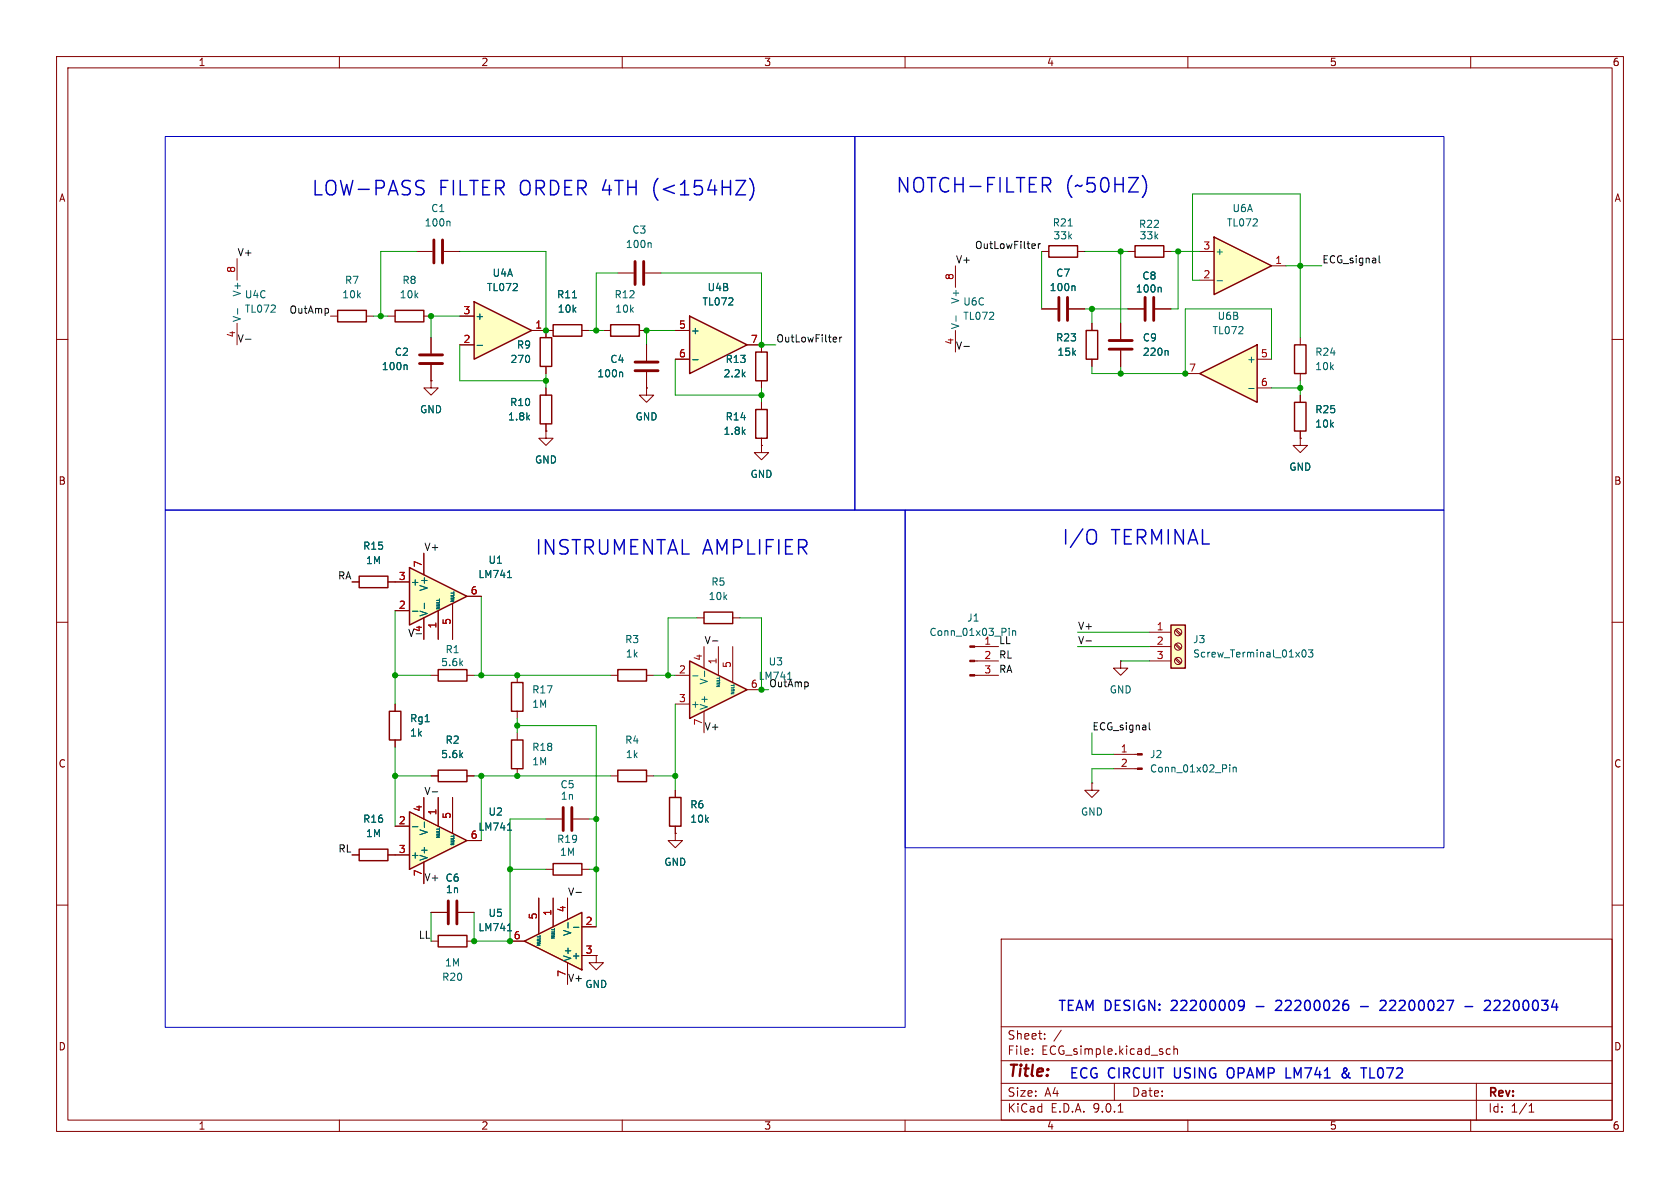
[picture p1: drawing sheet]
<svg xmlns="http://www.w3.org/2000/svg" width="297mm" height="210mm" viewBox="0 0 297 210" stroke-linecap="round" stroke-linejoin="round" font-family="sans-serif">
<g fill="none" stroke="#840000" stroke-width=".18">
<path d="M10 10h277v190h-277zM12 12h273v186h-273zM60 10v2M110 10v2M160 10v2M210 10v2M260 10v2M58.4 55.9h1.3M64.8 55.9h1.2M68.6 55.9h1.2M74.9 55.9h1.3M106.7 58.4h1.2"/>
<path d="M109.2 48.3h2.8M113 58.4h1.3M114 48.3h2.8M10 60h2M96.5 76.2v1.3h1.3l-1.3 1.2-1.3-1.2h1.3M96.5 76.2h.1M96.5 68.6v1.3M96.5 74.9v1.3M134.6 78.7v1.3h1.3l-1.3 1.3-1.3-1.3h1.3M134.6 78.7h.1M229.9 77.5v1.2h1.2l-1.2 1.3-1.3-1.3h1.3M229.9 77.5h.1"/>
<path d="M285 60h2M10 110h2M285 110h2M193 138.4v1.3h1.3l-1.3 1.3-1.2-1.3h1.2M193 138.4h.1M196.8 133.4h4.3M196.8 135.9h4.3M62.2 151.1h1.3M68.6 151.1h1.2M10 160h2M76.2 161.3h2.8M81 161.3h2.8"/>
<path d="M177 166h108v32h-108zM285 160h2M60 198v2M110 198v2M160 198v2M177 194.5h108M177 191.5h108M177 187.5h108M177 181.5h108M182.5 186.3v.1M182.5 185.5v.1M184.7 183.6v.1"/>
<path d="M184.7 182.8v.1M187.6 182.1l-1.3 2M197 191.5v3M197.7 196.6h.8M206.2 186.3l.3 .1 .4-.1M206.9 185.5l-.4-.1-.3 .1M207.5 185.5l.2-.1 .4 .1 .1 .9M207.5 184.9v1.5M210 198v2M260 198v2M261 191.5v6.5M270.3 196.6h.9"/>
<path d="M270.3 195.5l.4-.4v1.5"/>
</g>
<path d="M59.7 54.9h5.1v2h-5.1zM69.8 54.9h5.1v2h-5.1zM107.9 57.4h5.1v2h-5.1zM95.5 69.9h2v5h-2zM63.5 150.1h5.1v2h-5.1z" fill="none" stroke="#840000" stroke-width=".25"/>
<g fill="#840000" stroke="#840000" stroke-width=".18">
<path d="M201.1 133.2h.8v.3h-.8z"/>
<path d="M201.1 135.8h.8v.2h-.8z"/>
</g>
<path d="M114.9 42.9l.2 .2v.7M217.4 135.2v.1M217.4 135.6v.9M218 135.6v.9M218 135.7l.2-.1 .3 .1 .1 .8" fill="none" stroke="#006464" stroke-width=".18"/>
<path d="M112.3 46.2v4.1M113.8 46.2v4.1M79.2 159.3v4M80.8 159.3v4" fill="none" stroke="#840000" stroke-width=".51"/>
<path d="M121.9 55.9l10.2 5.1-10.2 5z" fill="#ffffc2"/>
<path d="M95.5 59.7h2v5.1h-2zM121.9 55.9l10.2 5.1-10.2 5zM77.5 165.4h5v2h-5z" fill="none" stroke="#840000" stroke-width=".25"/>
<path d="M96.5 58.4v1.3M119.4 58.4h2.5M96.5 64.8v1.2M119.4 63.5h2.5M132.1 61h2.5M76.2 166.4h1.3M82.5 166.4h1.3" fill="none" stroke="#840000" stroke-width=".18"/>
<path d="M122.4 63.6h1" fill="none" stroke="#006464" stroke-width=".18"/>
<path d="M83.8 53.3l10.2 5.1-10.2 5.1z" fill="#ffffc2"/>
<path d="M83.8 53.3l10.2 5.1-10.2 5.1zM77.5 118.4h5v2h-5zM124.5 108.2h5v2h-5zM68.8 125.7h2.1v5.1h-2.1zM77.5 136.1h5v2.1h-5zM118.4 141h2v5.1h-2z" fill="none" stroke="#840000" stroke-width=".25"/>
<g fill="none" stroke="#840000" stroke-width=".18">
<path d="M81.3 55.9h2.5M94 58.4h2.5M81.3 61h2.5M76.2 119.4h1.3M82.5 119.4h1.3M123.2 109.2h1.3M129.5 109.2h1.3M69.8 124.5v1.2M69.8 130.8v1.3M76.2 137.2h1.3M82.5 137.2h1.3M119.4 139.7v1.3"/>
<path d="M119.4 147.3v1.3h1.2l-1.2 1.3-1.3-1.3h1.3M119.4 147.3h.1M119.4 146.1v1.2M105.4 168.9v1.3h1.3l-1.3 1.3-1.3-1.3h1.3M105.4 168.9h.1"/>
</g>
<path d="M84.3 61.1h1" fill="none" stroke="#006464" stroke-width=".18"/>
<path d="M92.7 166.4l10.2-5.1v10.2z" fill="#ffffc2"/>
<path d="M92.7 166.4l10.2-5.1v10.2z" fill="none" stroke="#840000" stroke-width=".25"/>
<path d="M41.9 45.7v3.8M41.9 57.2v3.8M95.2 158.8v6.3M97.8 158.8v5M100.3 158.8v3.8M90.2 166.4h2.5M100.3 170.2v3.8M102.9 168.9h2.5M102.9 163.8h2.5" fill="none" stroke="#840000" stroke-width=".18"/>
<g fill="none" stroke="#006464" stroke-width=".18">
<path d="M42 54.6v.9M89.7 164.5h.7M95 166.8h.5l-.5 .3h.5M95 166.6h.4M95 166.3h.4M95 166h.5M95.5 165.4v.2h-.5M97.5 165.5h.5l-.5 .3h.5M97.5 165.3h.4M97.5 165h.4M97.5 164.8h.5M98 164.1v.2h-.5"/>
<path d="M100.4 163.1v1M101.4 163.9h.9"/>
</g>
<path d="M72.4 143.5l10.1 5.1-10.1 5.1z" fill="#ffffc2"/>
<path d="M97.8 57.4h5.1v2h-5.1zM192 58.4h2.1v5.1h-2.1zM72.4 143.5l10.1 5.1-10.1 5.1z" fill="none" stroke="#840000" stroke-width=".25"/>
<path d="M96.5 58.4h1.3M102.9 58.4h1.2M193 57.2v1.2M193 63.5v1.3M69.8 151.1h2.6M69.8 146.1h2.6M74.9 141v3.8M74.9 152.4v3.8M77.5 141v5.1M80 141v6.3M82.5 148.6h2.6" fill="none" stroke="#840000" stroke-width=".18"/>
<g fill="none" stroke="#006464" stroke-width=".18">
<path d="M101.2 52.6h.7M72.9 146.1h1M75 145.3v1M77.2 147.8h.5l-.5 .2h.5M77.2 147.5h.4M77.2 147.2h.4M77.2 147h.5M77.7 146.3v.3h-.5M79.7 149h.5l-.5 .3h.5M79.7 148.8h.4M79.7 148.5h.4M79.7 148.2h.5"/>
<path d="M80.2 147.6v.2h-.5M89.7 146.8h.7"/>
</g>
<path d="M207 110.5h2.5v7.6h-2.5z" fill="#ffffc2"/>
<path d="M228.9 61h2v5h-2zM63.5 101.9h5.1v2h-5.1zM109.2 118.4h5.1v2h-5.1zM207 110.5h2.5v7.6h-2.5zM90.4 120.7h2.1v5h-2.1zM109.2 136.1h5.1v2.1h-5.1z" fill="none" stroke="#840000" stroke-width=".25"/>
<g fill="none" stroke="#840000" stroke-width=".18">
<path d="M73.7 44.5h2.8M76.2 59.7v2.8M78.5 44.5h2.8M168.9 47v3.8M168.9 58.4v3.8M184.1 54.6h2.8M189 54.6h2.8M198.1 57.2v2.7M229.9 59.7v1.3M76.2 67.3v1.3h1.3l-1.3 1.3-1.3-1.3h1.3M76.2 67.3h.1M76.2 64.5v2.8"/>
<path d="M198.1 62v2.8M229.9 66v1.3M62.2 102.9h1.3M68.6 102.9h1.2M91.4 119.4v1.3M107.9 119.4h1.3M114.3 119.4h1.3M172.3 114.3h4.2M172.3 116.8h4.2M172.3 119.4h4.2M198.1 116.8v1.3h1.3l-1.3 1.3-1.3-1.3h1.3M198.1 116.8h.1"/>
<path d="M203.2 111.8h3.8M203.2 114.3h3.8M203.2 116.8h3.8M207.7 111.4l.9 .9M207.7 114l.9 .8M207.7 116.5l.9 .8M207.9 111.3l.9 .8M207.9 113.8l.9 .8M207.9 116.3l.9 .9M91.4 125.7v1.3M107.9 137.2h1.3M114.3 137.2h1.3"/>
<circle cx="208.3" cy="116.8" r=".63"/>
<circle cx="208.3" cy="114.3" r=".63"/>
<circle cx="208.3" cy="111.8" r=".63"/>
</g>
<path d="M79.4 39.1l.2 .2v.6M169 55.8v1M189.9 50.5l.1 .2v.7M71.8 64.5l.2 .2v.6M206.3 62l.2 .1v.7M178.4 111.1v.1M178.4 111.5v.8M179 111.5v.8M179 111.6l.2-.1 .3 .1 .1 .7M230.3 115l.2-.1a.68 .68 0 0 1 .4 .6 .68 .68 0 0 1-.4 .6l-.2-.1-.1-.3zM231.3 114.9h.8l-.4 .5 .3 .1v.5l-.1 .1-.6-.1" fill="none" stroke="#006464" stroke-width=".18"/>
<path d="M76.7 42.4v4.1M78.2 42.4v4.1M187.2 52.6v4M188.7 52.6v4M74.2 62.7h4M74.2 64.3h4M196.1 60.2h4.1M196.1 61.7h4.1" fill="none" stroke="#840000" stroke-width=".51"/>
<g fill="#840000" stroke="#840000" stroke-width=".18">
<path d="M171.4 114.2h.9v.2h-.9z"/>
<path d="M171.4 116.7h.9v.3h-.9z"/>
<path d="M171.4 119.3h.9v.2h-.9z"/>
</g>
<path d="M214.6 41.9l10.2 5.1-10.2 5.1z" fill="#ffffc2"/>
<path d="M200.7 43.4h5v2.1h-5zM214.6 41.9l10.2 5.1-10.2 5.1z" fill="none" stroke="#840000" stroke-width=".25"/>
<path d="M199.4 44.5h1.3M199.4 54.6h2.8M204.2 54.6h2.8M205.7 44.5h1.3M212.1 44.5h2.5M212.1 49.5h2.5M224.8 47h2.5" fill="none" stroke="#840000" stroke-width=".18"/>
<path d="M205.1 50.8l.2 .2v.6M215.2 49.6h.9" fill="none" stroke="#006464" stroke-width=".18"/>
<path d="M202.4 52.6v4M204 52.6v4" fill="none" stroke="#840000" stroke-width=".51"/>
<path d="M212.1 66l10.1-5v10.1z" fill="#ffffc2"/>
<path d="M212.1 66l10.1-5v10.1zM90.4 130.8h2.1v5.1h-2.1z" fill="none" stroke="#840000" stroke-width=".25"/>
<path d="M209.5 66h2.6M222.2 63.5h2.6M222.2 68.6h2.6M91.4 129.5v1.3M91.4 135.9v1.3" fill="none" stroke="#840000" stroke-width=".18"/>
<path d="M220.8 68.7h.9" fill="none" stroke="#006464" stroke-width=".18"/>
<path d="M121.9 116.8l10.2 5.1-10.2 5.1z" fill="#ffffc2"/>
<path d="M185.4 43.4h5.1v2.1h-5.1zM133.6 72.4h2v5.1h-2zM228.9 71.1h2v5.1h-2zM121.9 116.8l10.2 5.1-10.2 5.1zM97.8 152.7h5.1v2h-5.1z" fill="none" stroke="#840000" stroke-width=".25"/>
<g fill="none" stroke="#840000" stroke-width=".18">
<path d="M184.1 44.5h1.3M190.5 44.5h1.3M114.3 61v2.8M114.3 65.8v2.8M134.6 71.1v1.3M134.6 77.5v1.2M229.9 69.9v1.2M229.9 76.2v1.3M119.4 119.4h2.5M124.5 114.3v3.8M127 114.3v5.1M129.5 114.3v6.4"/>
<path d="M119.4 124.5h2.5M124.5 125.7v3.8M132.1 121.9h2.5M96.5 153.7h1.3M96.5 144.8h2.8M101.3 144.8h2.8M102.9 153.7h1.2"/>
</g>
<g fill="none" stroke="#006464" stroke-width=".18">
<path d="M188.8 39.9h.8M109.9 65.8l.2 .2v.6M122.4 119.5h1M124.6 118.6v1M127.2 119.7v.2h-.5M126.7 121.1h.5l-.5 .3h.5M126.7 120.8h.4M126.7 120.6h.4M126.7 120.3h.5M129.3 122.4h.5l-.5 .2h.5M129.3 122.1h.4M129.3 121.8h.4"/>
<path d="M129.3 121.6h.5M129.8 120.9v.3h-.5"/>
</g>
<path d="M112.3 64h4M112.3 65.5h4M99.6 142.7v4.1M101.1 142.7v4.1" fill="none" stroke="#840000" stroke-width=".51"/>
<path d="M72.4 100.3l10.1 5.1-10.1 5.1z" fill="#ffffc2"/>
<path d="M133.6 62.2h2v5.1h-2zM72.4 100.3l10.1 5.1-10.1 5.1z" fill="none" stroke="#840000" stroke-width=".25"/>
<g fill="none" stroke="#840000" stroke-width=".18">
<path d="M76.2 59.7v2.8M81.3 55.9h2.5M94 58.4h3.8M96.5 58.4v1.3M102.9 58.4h1.2M119.4 58.4h2.5M184.1 54.6h2.8M189 54.6h2.8M193 57.2v1.2M198.1 57.2v2.7M199.4 54.6h2.8M204.2 54.6h2.8"/>
<path d="M76.2 67.3h.1M76.2 64.5v2.8M81.3 61h2.5M96.5 76.2h.1M96.5 64.8v1.2M96.5 68.6v1.3M96.5 74.9v1.3M114.3 68.6v1.3h1.3l-1.3 1.2-1.3-1.2h1.3M114.3 68.6h.1M114.3 61v2.8M114.3 65.8v2.8M119.4 63.5h2.5"/>
<path d="M132.1 61h2.5v1.2M134.6 78.7h.1M134.6 67.3v1.3M134.6 71.1v1.3M134.6 77.5v1.2M193 63.5v1.3M198.1 62v2.8M229.9 77.5h.1M229.9 69.9v1.2M229.9 76.2v1.3M74.9 97.8v3.8M62.2 102.9h1.3"/>
<path d="M68.6 102.9h3.8M69.8 108h2.6M74.9 109.2v3.8M77.5 108v5M80 106.7v6.3M82.5 105.4h2.6M69.8 124.5v1.2M69.8 130.8v1.3M76.2 137.2h1.3M82.5 137.2h1.3M119.4 139.7v1.3M62.2 151.1h1.3"/>
<path d="M68.6 151.1h3.8M69.8 146.1h2.6M74.9 141v3.8M74.9 152.4v3.8M77.5 141v5.1M80 141v6.3M82.5 148.6h2.6M95.2 158.8v6.3M97.8 158.8v5M100.3 158.8v3.8M119.4 147.3h.1M119.4 146.1v1.2"/>
<path d="M76.2 161.3h2.8M81 161.3h2.8M90.2 166.4h2.5M100.3 170.2v3.8M102.9 168.9h2.5M102.9 163.8h2.5M105.4 168.9h.1"/>
</g>
<g fill="none" stroke="#006464" stroke-width=".18">
<path d="M101.2 52.6h.7M189.9 50.5l.1 .2v.7M205.1 50.8l.2 .2v.6M71.8 64.5l.2 .2v.6M84.3 61.1h1M109.9 65.8l.2 .2v.6M122.4 63.6h1M206.3 62l.2 .1v.7M72.9 108h1M75 106.6v1M77.2 107.3h.5l-.5 .3h.5M77.2 107.1h.4"/>
<path d="M77.2 106.8h.4M77.2 106.5h.5M77.2 106.1h.5M79.7 106h.5l-.5 .3h.5M79.7 105.8h.4M79.7 105.5h.4M79.7 105.3h.5M79.7 104.9h.5M89.7 102.1h.7M72.9 146.1h1M75 145.3v1M77.2 147.8h.5l-.5 .2h.5"/>
<path d="M77.2 147.5h.4M77.2 147.2h.4M77.2 147h.5M77.7 146.3v.3h-.5M79.7 149h.5l-.5 .3h.5M79.7 148.8h.4M79.7 148.5h.4M79.7 148.2h.5M80.2 147.6v.2h-.5M89.7 146.8h.7M89.7 164.5h.7M95 166.8h.5l-.5 .3h.5"/>
<path d="M95 166.6h.4M95 166.3h.4M95 166h.5M95.5 165.4v.2h-.5M97.5 165.5h.5l-.5 .3h.5M97.5 165.3h.4M97.5 165h.4M97.5 164.8h.5M98 164.1v.2h-.5M100.4 163.1v1M101.4 163.9h.9"/>
</g>
<g fill="none" stroke="#0f0f0f" stroke-width=".18">
<path d="M43.4 60h1M147.7 59.6l.2 .3-.6 .1M148.4 59.6v.8M148.8 59.6l-.4 .2M182.8 43.1l.2 .3-.6 .1M183 43.9h-.2M183.6 43.1v.8M183.9 43.1l-.3 .2M243.8 45.2v1.1l.2 .2M147.8 60.4h-.1M170.4 61.2h1M126 113.3h.9"/>
<path d="M192 113.3h1M76.4 140h1M203.2 127.8v1l.2 .2M101.8 157.8h1"/>
</g>
<g fill="none" stroke="#009600" stroke-width=".18">
<path d="M66 55.9h2.6M73.7 44.5h-6.4v11.4M81.3 44.5h15.2v13.9M81.3 55.9h-5.1v3.8M104.1 58.4h2.6M109.2 48.3h-3.8v10.1M116.8 48.3h17.8v12.7h2.6M119.4 58.4h-5.1v2.6M184.1 44.5v10.1M191.8 54.6h7.6M191.8 44.5h7.6M193 54.6v2.6"/>
<path d="M198.1 44.5v12.7M207 44.5h5.1M208.3 44.5v10.1h-1.3M212.1 49.5h-1.3v-15.2h19.1v25.4M227.3 47h6.4M81.3 61v6.3h15.2M96.5 66v2.6M119.4 63.5v6.4h15.2M134.6 68.6v2.5M198.1 64.8v1.2M224.8 63.5v-8.9h-15.3v11.4h-16.5v-1.2M224.8 68.6h5.1"/>
<path d="M229.9 67.3v2.6M69.8 119.4h6.4M69.8 108v16.5M83.8 119.4h24.1M85.1 105.4v14M115.6 119.4h3.8M123.2 109.2h-5.1v10.2M130.8 109.2h3.8v12.7h1.3M190.5 114.3h12.7M190.5 111.8h12.7M198.1 116.8h5.1M69.8 132.1v14"/>
<path d="M69.8 137.2h6.4M83.8 137.2h24.1M85.1 137.2v11.4M91.4 128.3h14v35.5M91.4 127v2.5M115.6 137.2h3.8M119.4 124.5v15.2M193 129.5v3.9h3.8M196.8 135.9h-3.8v2.5M90.2 153.7h6.3M96.5 144.8h-6.3v21.6h-6.4v-5.1M104.1 153.7h1.3"/>
<path d="M104.1 144.8h1.3M76.2 161.3v5.1"/>
</g>
<g fill="none" stroke="#0000c2" stroke-width=".25">
<path d="M132.5 31.5a2.91 2.91 0 0 1 0 3.9M184.9 32.7l.8 1.2M185.3 31.4a.69 .69 0 0 1 .5 .7 .69 .69 0 0 1-.5 .6M202.4 31.8a3 3 0 0 1 0 2.4M193.2 93.6l.3 .1a1.8 1.8 0 0 1 0 2.3l-.3 .2M219.1 176.9l.5-.1 .3 .2a1.18 1.18 0 0 1-.4 1.6h-.4M220 177.6l-.4 .3h-.5M226.2 176.8h-.4l-.2 .2M226.5 177.6l-1 1h1.1M240.5 177.9h1.4M244 177l.3-.2 .6 .1a.48 .48 0 0 1 0 .7l-1 1h1.1M259 177.9h1.3"/>
<path d="M262.5 177l.2-.2 .6 .1a.48 .48 0 0 1 .1 .7l-1 1h1.1M264.4 176.8l-.2 .2M265.1 177.6l-1 1h1.1M238 189.4l-.6 .3a.48 .48 0 0 0 0 .7 .48 .48 0 0 0 .6 .1M238 188.9h-.4a.66 .66 0 0 0 .2 .8l.4 .5M240.6 188.8h1"/>
</g>
<path d="M29.2 24.1h121.9v66.1h-121.9zM151.1 24.1h104.2v66.1h-104.2zM29.2 90.2h130.8v91.4h-130.8zM160 90.2h95.3v59.7h-95.3z" fill="none" stroke="#0000c2" stroke-width=".18"/>
<g fill="#009600" stroke="#009600" stroke-width=".18">
<circle cx="91.4" cy="128.3" r=".46"/>
<circle cx="91.4" cy="119.4" r=".46"/>
<circle cx="69.8" cy="137.2" r=".46"/>
<circle cx="193" cy="54.6" r=".46"/>
<circle cx="208.3" cy="44.5" r=".46"/>
<circle cx="198.1" cy="44.5" r=".46"/>
<circle cx="85.1" cy="119.4" r=".46"/>
<circle cx="69.8" cy="119.4" r=".46"/>
<circle cx="76.2" cy="55.9" r=".46"/>
<circle cx="67.3" cy="55.9" r=".46"/>
<circle cx="96.5" cy="58.4" r=".46"/>
<circle cx="96.5" cy="67.3" r=".46"/>
<circle cx="229.9" cy="47" r=".46"/>
<circle cx="229.9" cy="68.6" r=".46"/>
<circle cx="198.1" cy="66" r=".46"/>
<circle cx="209.5" cy="66" r=".46"/>
<circle cx="134.6" cy="121.9" r=".46"/>
<circle cx="119.4" cy="137.2" r=".46"/>
<circle cx="91.4" cy="137.2" r=".46"/>
<circle cx="105.4" cy="144.8" r=".46"/>
<circle cx="118.1" cy="119.4" r=".46"/>
<circle cx="105.4" cy="58.4" r=".46"/>
<circle cx="114.3" cy="58.4" r=".46"/>
<circle cx="134.6" cy="61" r=".46"/>
<circle cx="134.6" cy="69.9" r=".46"/>
<circle cx="85.1" cy="137.2" r=".46"/>
<circle cx="83.8" cy="166.4" r=".46"/>
<circle cx="90.2" cy="166.4" r=".46"/>
<circle cx="90.2" cy="153.7" r=".46"/>
<circle cx="105.4" cy="153.7" r=".46"/>
</g>
<g font-size="3.5" fill="#0000c2">
<text x="55" y="34.9">LOW-PASS</text>
<text x="77.5" y="34.9">FILTER ORDER 4TH</text>
<text x="115.9" y="34.9">(&lt;154HZ)</text>
<text x="158.3" y="34.4">NOTCH-FILTER</text>
<text x="188.3" y="34.4">(~50HZ)</text>
<text x="94.5" y="98.4">INSTRUMENTAL AMPLIFIER</text>
<text x="187.7" y="96.7">I/O</text>
<text x="196.4" y="96.7">TERMINAL</text>
</g>
<text font-size="2.8" fill="#840000" x="178" y="190.9">Title:</text>
<g font-size="2.5" fill="#0000c2">
<text x="186.9" y="179.1">TEAM DESIGN:</text>
<text x="207.4" y="179.1">22200009</text>
<text x="222.7" y="179.1">-</text>
<text x="226.6" y="179.1">22200026</text>
<text x="245.9" y="179.1">22200027</text>
<text x="265.2" y="179.1">22200034</text>
<text x="188.9" y="191">ECG CIRCUIT</text>
<text x="207.8" y="191">USING</text>
<text x="217.6" y="191">OPAMP LM741</text>
<text x="238.7" y="191">&amp;</text>
<text x="242.6" y="191">TL072</text>
</g>
<g font-size="2.1" fill="#840000">
<text x="178" y="184">Sheet:</text>
<text x="178" y="186.7">File:</text>
<text x="184.1" y="186.7">ECG_simple.kicad_sch</text>
<text x="178" y="196.9">KiCad</text>
<text x="178" y="194.1">Size:</text>
<text x="184.7" y="194.1">A4</text>
<text x="185.7" y="196.9">E.D.A.</text>
<text x="193.3" y="196.9">9.0.1</text>
<text x="200" y="194.1">Date:</text>
<text x="263" y="194.3">Rev:</text>
<text x="263" y="196.9">Id:</text>
<text x="267.1" y="196.9">1/1</text>
</g>
<g font-size="1.8" fill="#840000">
<text x="35" y="11.9">1</text>
<text x="85" y="11.9">2</text>
<text x="135" y="11.9">3</text>
<text x="185" y="11.9">4</text>
<text x="235" y="11.9">5</text>
<text x="285" y="11.9">6</text>
<text x="10.3" y="35.9">A</text>
<text x="285.3" y="35.9">A</text>
<text x="10.3" y="85.9">B</text>
<text x="285.3" y="85.9">B</text>
<text x="10.3" y="135.9">C</text>
<text x="285.3" y="135.9">C</text>
<text x="10.3" y="185.9">D</text>
<text x="285.3" y="185.9">D</text>
<text x="35" y="199.9">1</text>
<text x="85" y="199.9">2</text>
<text x="135" y="199.9">3</text>
<text x="185" y="199.9">4</text>
<text x="235" y="199.9">5</text>
<text x="285" y="199.9">6</text>
</g>
<g font-size="1.8" fill="#006464">
<text x="75" y="40.2">100n</text>
<text x="76.1" y="37.7">C1</text>
<text x="111.7" y="41.5">C3</text>
<text x="186" y="40.2">R21</text>
<text x="201.3" y="40.5">R22</text>
<text x="216.8" y="40.2">TL072</text>
<text x="217.8" y="37.7">U6A</text>
<text x="110.5" y="44">100n</text>
<text x="186.1" y="42.5">33k</text>
<text x="201.4" y="42.5">33k</text>
<text x="214.8" y="45.3">+</text>
<text x="42.8" y="52.5" transform="rotate(-90 42.8 52.5)">V+</text>
<text x="43.2" y="52.9">U4C</text>
<text x="60.4" y="52.9">10k</text>
<text x="60.9" y="50.4">R7</text>
<text x="70.6" y="52.9">10k</text>
<text x="71" y="50.4">R8</text>
<text x="86" y="51.7">TL072</text>
<text x="87" y="49.1">U4A</text>
<text x="98.4" y="52.9">R11</text>
<text x="108.5" y="52.9">R12</text>
<text x="125" y="51.7">U4B</text>
<text x="169.8" y="53.8" transform="rotate(-90 169.8 53.8)">V+</text>
<text x="185.5" y="51.7">100n</text>
<text x="186.6" y="49.1">C7</text>
<text x="200.7" y="51.9">100n</text>
<text x="201.9" y="49.6">C8</text>
<text x="42.8" y="57" transform="rotate(-90 42.8 57)">V-</text>
<text x="43.2" y="55.5">TL072</text>
<text x="83.9" y="56.7">+</text>
<text x="98.5" y="55.5">10k</text>
<text x="108.7" y="55.5">10k</text>
<text x="122" y="59.3">+</text>
<text x="124.1" y="54.2">TL072</text>
<text x="169.8" y="58.3" transform="rotate(-90 169.8 58.3)">V-</text>
<text x="170.2" y="54.2">U6C</text>
<text x="170.2" y="56.7">TL072</text>
<text x="214.3" y="59.3">TL072</text>
<text x="215.2" y="56.7">U6B</text>
<text x="67.4" y="65.6">100n</text>
<text x="69.7" y="63.1">C2</text>
<text x="90.1" y="64.4">270</text>
<text x="91.3" y="61.8">R9</text>
<text x="107.8" y="64.4">C4</text>
<text x="128.2" y="64.4">R13</text>
<text x="186.6" y="60.6">R23</text>
<text x="186.8" y="63.1">15k</text>
<text x="201.9" y="60.6">C9</text>
<text x="201.9" y="63.1">220n</text>
<text x="220.3" y="64.4">+</text>
<text x="232.4" y="65.6">10k</text>
<text x="232.4" y="63.1">R24</text>
<text x="90.1" y="72">R10</text>
<text x="105.5" y="66.9">100n</text>
<text x="127.8" y="66.9">2.2k</text>
<text x="74.2" y="73.3">GND</text>
<text x="89.7" y="74.5">1.8k</text>
<text x="112.3" y="74.5">GND</text>
<text x="127.8" y="77.1">1.8k</text>
<text x="128.2" y="74.5">R14</text>
<text x="232.4" y="75.8">10k</text>
<text x="232.4" y="73.3">R25</text>
<text x="94.5" y="82.1">GND</text>
<text x="227.8" y="83.4">GND</text>
<text x="132.6" y="84.7">GND</text>
<text x="64.1" y="97.4">R15</text>
<text x="64.6" y="99.9">1M</text>
<text x="86.3" y="99.9">U1</text>
<text x="72.5" y="103.7">+</text>
<text x="75.8" y="104.6" transform="rotate(-90 75.8 104.6)">V+</text>
<text x="84.5" y="102.4">LM741</text>
<text x="125.2" y="106.3">10k</text>
<text x="125.7" y="103.7">R5</text>
<text x="75.8" y="109.1" transform="rotate(-90 75.8 109.1)">V-</text>
<text x="110.4" y="113.9">R3</text>
<text x="164.2" y="112.6">Conn_01x03_Pin</text>
<text x="170.9" y="110.1">J1</text>
<text x="210.8" y="113.9">J3</text>
<text x="77.9" y="118">5.6k</text>
<text x="78.7" y="115.7">R1</text>
<text x="110.5" y="116.4">1k</text>
<text x="135.8" y="117.8">U3</text>
<text x="173.9" y="114">1</text>
<text x="210.8" y="116.4">Screw_Terminal_01x03</text>
<text x="94" y="125.3">1M</text>
<text x="94" y="122.8">R17</text>
<text x="122" y="125.3">+</text>
<text x="125.3" y="125.6" transform="rotate(-90 125.3 125.6)">V+</text>
<text x="125.3" y="121.1" transform="rotate(-90 125.3 121.1)">V-</text>
<text x="196.1" y="122.8">GND</text>
<text x="72.4" y="127.9">Rg1</text>
<text x="72.4" y="130.4">1k</text>
<text x="78.7" y="131.7">R2</text>
<text x="110.4" y="131.7">R4</text>
<text x="77.9" y="134.2">5.6k</text>
<text x="94" y="135.5">1M</text>
<text x="94" y="132.9">R18</text>
<text x="110.5" y="134.2">1k</text>
<text x="203.2" y="134.2">J2</text>
<text x="203.2" y="136.8">Conn_01x02_Pin</text>
<text x="99" y="139.5">C5</text>
<text x="99" y="141.6">1n</text>
<text x="121.9" y="143.1">R6</text>
<text x="64.1" y="145.6">R16</text>
<text x="64.6" y="148.2">1M</text>
<text x="75.8" y="147.8" transform="rotate(-90 75.8 147.8)">V-</text>
<text x="84.5" y="147">LM741</text>
<text x="86.3" y="144.4">U2</text>
<text x="98.4" y="149.2">R19</text>
<text x="121.9" y="145.6">10k</text>
<text x="191" y="144.4">GND</text>
<text x="72.5" y="152">+</text>
<text x="75.8" y="152.3" transform="rotate(-90 75.8 152.3)">V+</text>
<text x="98.9" y="151.5">1M</text>
<text x="117.3" y="153.3">GND</text>
<text x="78.7" y="156.1">C6</text>
<text x="78.7" y="158.1">1n</text>
<text x="84.5" y="164.8">LM741</text>
<text x="86.3" y="162.3">U5</text>
<text x="101.2" y="165.6" transform="rotate(-90 101.2 165.6)">V-</text>
<text x="78.1" y="173.6">R20</text>
<text x="78.6" y="171">1M</text>
<text x="101" y="169.8">+</text>
<text x="101.2" y="170.1" transform="rotate(-90 101.2 170.1)">V+</text>
<text x="103.4" y="174.9">GND</text>
</g>
<g font-size="1.8" fill="#0f0f0f">
<text x="41.9" y="45.4">V+</text>
<text x="168.9" y="46.6">V+</text>
<text x="172.3" y="44.1">OutLowFilter</text>
<text x="233.7" y="46.6">ECG_signal</text>
<text x="51.1" y="55.5">OutAmp</text>
<text x="41.9" y="60.6">V-</text>
<text x="137.2" y="60.6">OutLowFilter</text>
<text x="168.9" y="61.9">V-</text>
<text x="74.9" y="97.4">V+</text>
<text x="59.7" y="102.5">RA</text>
<text x="72.1" y="112.7">V-</text>
<text x="124.5" y="114">V-</text>
<text x="176.5" y="114">LL</text>
<text x="190.5" y="111.4">V+</text>
<text x="190.5" y="114">V-</text>
<text x="176.5" y="119">RA</text>
<text x="176.5" y="116.5">RL</text>
<text x="134" y="120.4">LM741</text>
<text x="135.9" y="121.6">OutAmp</text>
<text x="124.5" y="129.2">V+</text>
<text x="193" y="129.2">ECG_signal</text>
<text x="74.9" y="140.6">V-</text>
<text x="59.7" y="150.8">RL</text>
<text x="74.9" y="155.9">V+</text>
<text x="100.3" y="158.4">V-</text>
<text x="73.9" y="166">LL</text>
<text x="100.3" y="173.6">V+</text>
</g>
<g font-size="1.8" fill="#a90000">
<text x="212.7" y="44.2">3</text>
<text x="225.4" y="46.7">1</text>
<text x="41.7" y="48.3" transform="rotate(-90 41.7 48.3)">8</text>
<text x="168.7" y="49.6" transform="rotate(-90 168.7 49.6)">8</text>
<text x="212.7" y="49.3">2</text>
<text x="41.7" y="59.8" transform="rotate(-90 41.7 59.8)">4</text>
<text x="81.8" y="55.6">3</text>
<text x="94.5" y="58.2">1</text>
<text x="119.9" y="58.2">5</text>
<text x="81.8" y="60.7">2</text>
<text x="119.9" y="63.2">6</text>
<text x="132.6" y="60.7">7</text>
<text x="168.7" y="61" transform="rotate(-90 168.7 61)">4</text>
<text x="210.1" y="65.8">7</text>
<text x="222.8" y="63.2">5</text>
<text x="222.8" y="68.3">6</text>
<text x="74.7" y="100.4" transform="rotate(-90 74.7 100.4)">7</text>
<text x="70.4" y="102.6">3</text>
<text x="70.4" y="107.7">2</text>
<text x="83.1" y="105.2">6</text>
<text x="74.7" y="111.8" transform="rotate(-90 74.7 111.8)">4</text>
<text x="77.2" y="111.2" transform="rotate(-90 77.2 111.2)">1</text>
<text x="79.8" y="110.6" transform="rotate(-90 79.8 110.6)">5</text>
<text x="204.4" y="111.5">1</text>
<text x="119.9" y="119.1">2</text>
<text x="124.2" y="116.9" transform="rotate(-90 124.2 116.9)">4</text>
<text x="126.7" y="117.5" transform="rotate(-90 126.7 117.5)">1</text>
<text x="129.3" y="118.2" transform="rotate(-90 129.3 118.2)">5</text>
<text x="173.9" y="116.6">2</text>
<text x="173.9" y="119.1">3</text>
<text x="204.4" y="114">2</text>
<text x="204.4" y="116.6">3</text>
<text x="119.9" y="124.2">3</text>
<text x="132.6" y="121.7">6</text>
<text x="124.2" y="128.3" transform="rotate(-90 124.2 128.3)">7</text>
<text x="198" y="133.1">1</text>
<text x="198" y="135.6">2</text>
<text x="74.7" y="143.6" transform="rotate(-90 74.7 143.6)">4</text>
<text x="70.4" y="145.8">2</text>
<text x="77.2" y="144.2" transform="rotate(-90 77.2 144.2)">1</text>
<text x="79.8" y="144.9" transform="rotate(-90 79.8 144.9)">5</text>
<text x="83.1" y="148.3">6</text>
<text x="70.4" y="150.9">3</text>
<text x="74.7" y="155" transform="rotate(-90 74.7 155)">7</text>
<text x="97.5" y="162" transform="rotate(-90 97.5 162)">1</text>
<text x="100.1" y="161.4" transform="rotate(-90 100.1 161.4)">4</text>
<text x="90.7" y="166.1">6</text>
<text x="95" y="162.6" transform="rotate(-90 95 162.6)">5</text>
<text x="103.4" y="163.6">2</text>
<text x="100.1" y="172.8" transform="rotate(-90 100.1 172.8)">7</text>
<text x="103.4" y="168.7">3</text>
</g>
<g font-size=".7" fill="#006464">
<text x="78" y="107.8" transform="rotate(-90 78 107.8)">NULL</text>
<text x="80.5" y="106.6" transform="rotate(-90 80.5 106.6)">NULL</text>
<text x="127.5" y="121.7" transform="rotate(-90 127.5 121.7)">NULL</text>
<text x="130" y="123" transform="rotate(-90 130 123)">NULL</text>
<text x="78" y="148.4" transform="rotate(-90 78 148.4)">NULL</text>
<text x="80.5" y="149.7" transform="rotate(-90 80.5 149.7)">NULL</text>
<text x="95.7" y="167.5" transform="rotate(-90 95.7 167.5)">NULL</text>
<text x="98.3" y="166.2" transform="rotate(-90 98.3 166.2)">NULL</text>
</g>
</svg>
